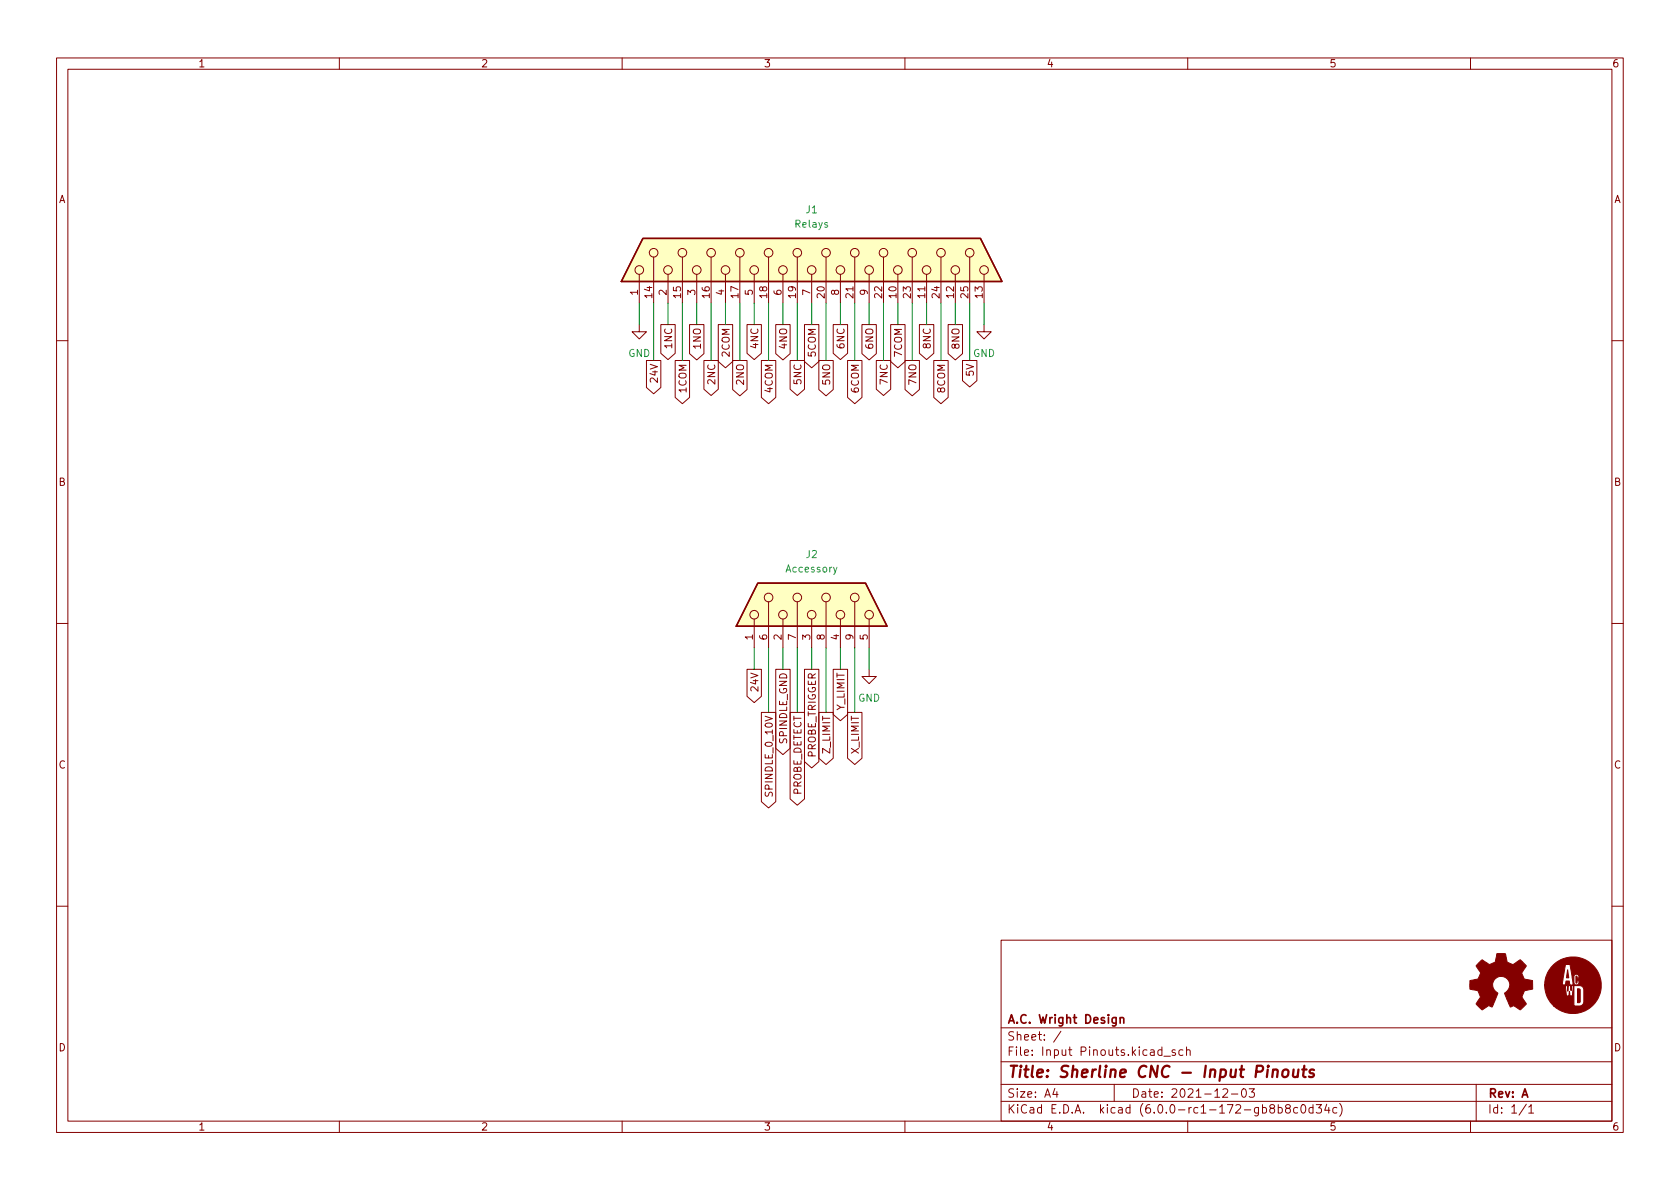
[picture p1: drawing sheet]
<svg xmlns="http://www.w3.org/2000/svg" width="297mm" height="210mm" viewBox="0 0 297 210" stroke-linecap="round" stroke-linejoin="round" font-family="sans-serif">
<g fill="none" stroke="#840000" stroke-width=".18">
<path d="M10 10.2h277v190.1h-277zM12 12.2h273v186.1h-273zM60 10.2v2M110 10.2v2M160 10.2v2M210 10.2v2M260 10.2v2M113 57.4v1.3h1.3l-1.3 1.2-1.2-1.2h1.2M113 48.5v5.1M115.6 45.5v8.1M116.8 57.4h2.6v5.1l-1.3 1.1-1.3-1.1zM118.1 48.5v5.1"/>
<path d="M120.6 45.5v8.1M121.9 57.4h2.6v5.1l-1.3 1.2-1.3-1.2zM123.2 48.5v5.1M125.7 45.5v8.1M127 57.4h2.5v6.5l-1.2 1.1-1.3-1.1zM128.3 48.5v5.1M130.8 45.5v8.1M132.1 57.4h2.5v5.1l-1.3 1.1-1.2-1.1zM133.3 48.5v5.1M135.9 45.5v8.1M137.2 57.4h2.5v5.1l-1.3 1.2-1.2-1.2zM138.4 48.5v5.1"/>
<path d="M141 45.5v8.1M142.2 57.4h2.6v6.5l-1.3 1.1-1.3-1.1zM143.5 48.5v5.1M146 45.5v8.1M147.3 57.4h2.6v5.1l-1.3 1.1-1.3-1.1zM148.6 48.5v5.1M151.1 45.5v8.1M152.4 57.4h2.5v5.1l-1.2 1.2-1.3-1.2zM153.7 48.5v5.1M156.2 45.5v8.1M157.5 57.4h2.5v6.5l-1.3 1.1-1.2-1.1zM158.7 48.5v5.1"/>
<path d="M161.3 45.5v8.1M162.6 57.4h2.5v5.1l-1.3 1.1-1.2-1.1zM163.8 48.5v5.1M166.4 45.5v8.1M167.6 57.4h2.6v5.1l-1.3 1.2-1.3-1.2zM168.9 48.5v5.1M171.4 45.5v8.1M174 57.4v1.3h1.3l-1.3 1.2-1.3-1.2h1.3M174 48.5v5.1M10 60.2h2M114.3 63.7h2.5v4.8l-1.2 1.1-1.3-1.1zM119.4 63.7h2.5v6.6l-1.3 1.1-1.2-1.1z"/>
<path d="M124.5 63.7h2.5v5.1l-1.3 1.1-1.2-1.1zM129.5 63.7h2.6v5.2l-1.3 1.1-1.3-1.1zM134.6 63.7h2.6v6.6l-1.3 1.1-1.3-1.1zM139.7 63.7h2.5v5.1l-1.2 1.1-1.3-1.1zM144.8 63.7h2.5v5.2l-1.3 1.1-1.2-1.1zM149.9 63.7h2.5v6.6l-1.3 1.1-1.2-1.1zM154.9 63.7h2.6v5.1l-1.3 1.1-1.3-1.1zM160 63.7h2.6v5.2l-1.3 1.1-1.3-1.1zM165.1 63.7h2.5v6.6l-1.2 1.1-1.3-1.1zM170.2 63.7h2.5v3.6l-1.3 1.1-1.2-1.1zM285 60.2h2M10 110.2h2"/>
<path d="M132.1 118.4h2.5v4.7l-1.3 1.1-1.2-1.1zM133.3 109.5v5M135.9 106.4v8.1M137.2 118.4h2.5v13.9l-1.3 1.1-1.2-1.1zM138.4 109.5v5M141 106.4v8.1M142.2 118.4h2.6v16.3l-1.3 1.1-1.3-1.1zM143.5 109.5v5M146 106.4v8.1M147.3 118.4h2.6v7.9l-1.3 1.2-1.3-1.2zM148.6 109.5v5M151.1 106.4v8.1"/>
<path d="M153.7 118.4v1.2h1.2l-1.2 1.3-1.3-1.3h1.3M153.7 109.5v5M285 110.2h2M134.6 126h2.6v15.8l-1.3 1.1-1.3-1.1zM139.7 126h2.5v15.3l-1.2 1.1-1.3-1.1zM144.8 126h2.5v8.1l-1.3 1.1-1.2-1.1zM149.9 126h2.5v8.1l-1.3 1.1-1.2-1.1zM135.3 140.1v.5l.1 .1h.4l.2-.5 .3-.1 .3 .2-.1 .5M10 160.2h2M177 166.3h108v32h-108zM285 160.2h2M60 198.3v2"/>
<path d="M110 198.3v2M160 198.3v2M177 194.8h108M177 191.8h108M177 187.8h108M177 181.8h108M186.5 192.5l-.4 1h1M186.9 193v1M187.6 182.4l-1.3 1.9M197 191.8v3M205.4 185.7l-.4-.1-.3 .3v.4l.2 .3h.5M205.4 185.1v1.5"/>
<path d="M205.8 186.8h1.1M207.8 185.7l-.4-.1-.2 .2 .1 .3 .5 .1v.4h-.6M209.1 185.7l-.4-.1-.3 .3v.4l.2 .3h.5M209.8 185.8l.2-.2 .4 .1v.9M209.8 185.1v1.5M210 198.3v2M216.2 192.7l.6-.2 .2 .2 .1 .3-1 1h1M217.7 193.5h1.2M219.7 192.6l.2-.1a.81 .81 0 0 1 .5 .7 .81 .81 0 0 1-.3 .8h-.1a.81 .81 0 0 1-.6-.6 .81 .81 0 0 1 .3-.8zM220.9 192.5h.9l-.5 .6 .4 .1v.7l-.2 .1h-.4l-.2-.1M224.8 196l-.3-.3 .1-.2 .2-.2 .4 .1 .2 .2-.1 .2-.7 .2-.1 .3v.2l.3 .3h.4l.2-.3-.1-.4-.2-.1M226 195.9l.4-.1 .3 .3v.4l-.1 .3h-.6"/>
<path d="M226 195.3v1.5M227.6 196l-.3-.3 .1-.2 .2-.2 .4 .1 .1 .2v.2l-.7 .2-.1 .3 .1 .4 .2 .1h.3l.2-.3v-.2l-.2-.3M229.4 195.9l-.4-.1-.3 .3v.4l.2 .3h.5M230.2 195.4l.2-.1a.81 .81 0 0 1 .5 .7 .81 .81 0 0 1-.3 .8h-.1a.81 .81 0 0 1-.6-.6 .81 .81 0 0 1 .3-.8zM232.1 195.9l-.4-.1-.3 .3v.4l.2 .3h.5M232.1 195.3v1.5M232.7 195.3h.9l-.5 .6 .5 .1v.7l-.2 .1h-.5l-.2-.1M234.6 195.3l-.4 1h.9M234.9 195.8v1M236.4 195.9l-.5-.1-.3 .3v.4l.2 .3h.6M236.9 195.1a1.72 1.72 0 0 1 0 2.3M260 198.3v2"/>
<path d="M261 191.8v6.5M269.9 195.3l-1.3 1.9M270.3 195.8l.4-.5v1.5M270.3 196.8h.9"/>
<circle cx="113" cy="47.7" r=".76"/>
<circle cx="115.6" cy="44.7" r=".76"/>
<circle cx="118.1" cy="47.7" r=".76"/>
<circle cx="120.6" cy="44.7" r=".76"/>
<circle cx="123.2" cy="47.7" r=".76"/>
<circle cx="125.7" cy="44.7" r=".76"/>
<circle cx="128.3" cy="47.7" r=".76"/>
<circle cx="130.8" cy="44.7" r=".76"/>
<circle cx="133.3" cy="47.7" r=".76"/>
<circle cx="135.9" cy="44.7" r=".76"/>
<circle cx="138.4" cy="47.7" r=".76"/>
<circle cx="141" cy="44.7" r=".76"/>
<circle cx="143.5" cy="47.7" r=".76"/>
<circle cx="146" cy="44.7" r=".76"/>
<circle cx="148.6" cy="47.7" r=".76"/>
<circle cx="151.1" cy="44.7" r=".76"/>
<circle cx="153.7" cy="47.7" r=".76"/>
<circle cx="156.2" cy="44.7" r=".76"/>
<circle cx="158.7" cy="47.7" r=".76"/>
<circle cx="161.3" cy="44.7" r=".76"/>
<circle cx="163.8" cy="47.7" r=".76"/>
<circle cx="166.4" cy="44.7" r=".76"/>
<circle cx="168.9" cy="47.7" r=".76"/>
<circle cx="171.4" cy="44.7" r=".76"/>
<circle cx="174" cy="47.7" r=".76"/>
<circle cx="133.3" cy="108.7" r=".76"/>
<circle cx="135.9" cy="105.7" r=".76"/>
<circle cx="138.4" cy="108.7" r=".76"/>
<circle cx="141" cy="105.7" r=".76"/>
<circle cx="143.5" cy="108.7" r=".76"/>
<circle cx="146" cy="105.7" r=".76"/>
<circle cx="148.6" cy="108.7" r=".76"/>
<circle cx="151.1" cy="105.7" r=".76"/>
<circle cx="153.7" cy="108.7" r=".76"/>
</g>
<path d="M225.1 189.3a.49 .49 0 0 1 .8 .1l-.1 1.1M225.1 189.1l-.2 1.4M226.9 189.3a.52 .52 0 0 1 .5-.2 .52 .52 0 0 1 .4 .4v.6a.55 .55 0 0 1-.6 .4 .55 .55 0 0 1-.5-.4zM228.7 189.1v1.3a.57 .57 0 0 0 .7-.1M229.6 189.1l-.2 1.4M230.3 189.1h.7M230.6 188.5l-.2 1.7 .1 .2 .3 .1M232.3 189.2a.49 .49 0 0 0-.8 .3l.1 .2 .7 .2v.3l-.3 .3-.6-.1" fill="none" stroke="#840000" stroke-width=".4"/>
<path d="M198.1 179.9v1M198.1 180.1l.2-.2 .3 .1 .1 .9" fill="none" stroke="#840000" stroke-width=".3"/>
<g fill="#ffffc2" stroke="#ffffc2" stroke-width=".18">
<path d="M113.7 42.2h59.7l3.8 7.6h-67.3z"/>
<path d="M134 103.1h19l3.8 7.6h-26.6z"/>
</g>
<path d="M113.7 42.2h59.7l3.8 7.6h-67.3zM134 103.1h19l3.8 7.6h-26.6z" fill="none" stroke="#840000" stroke-width=".25"/>
<g fill="#840000" stroke="#840000" stroke-width=".18">
<path d="M261.5 170.2l.6-.5 .8 .6a.62 .62 0 0 0 1.1 0l.2-.1a1.62 1.62 0 0 0 .4-1.3l.1-.3 1.5 .1 .1 .7a.74 .74 0 0 0 .7 1l.5 .2 1.3-.9 1 1.1-.4 .6a.75 .75 0 0 0-.1 1.2l.2 .5 1.5 .3v1.5l-1.4 .3-.1 .1a1.23 1.23 0 0 0-.3 1.2l.7 1-.1 .2-1 .9-.8-.6a.54 .54 0 0 0-.9 .1l-1.1-2.4a2.33 2.33 0 0 0 .9-1.9 1.54 1.54 0 0 0-2.5-.7 1.54 1.54 0 0 0 .4 2.5l-1 2.5a.69 .69 0 0 0-1.1 .1l-.6 .4-1.1-1.1 .8-1.2-.3-.5a.71 .71 0 0 0-.9-.7l-.7-.2v-1.5l.4-.1a1.11 1.11 0 0 0 1.3-.7 .72 .72 0 0 0-.2-1.2l-.4-.6z"/>
<path d="M278.9 174.8l.3 .1 .2 .1v2.1l-.2 .2h-.3z"/>
<path d="M277.2 171.5l.2 1.4h-.4z"/>
<path d="M274.6 170.7a5 5 0 0 1 7 0 5 5 0 0 1 .1 7 4.8 4.8 0 0 1-3.1 1.5h-1.2a4.9 4.9 0 0 1-2.7-1.3h4.7a.8 .8 0 0 0 .6-.7l-.1-2.5-.5-.4h-1.1v3.6h-3.6a4.8 4.8 0 0 1-1.6-3.6h3.7l.2 1.8h.4l.1-.8 .1 .6a.24 .24 0 0 0 .2 .2 .24 .24 0 0 0 .2-.1l.2-1.7h-.3l-.1 .9-.1-.9h-.4l-.1 1-.1-1h-4v-.1h3.7l.1-.7h.5l.1 .2a.38 .38 0 0 0 .1 .4 .38 .38 0 0 0 .4 .1h.2l-.1-.3 .5 .3 .3-.1 .2-.2v-.5h-.2l-.1 .4h-.2v-1.2h.2v.4h.4v-.4l-.3-.3-.5 .1-.1 1.5h-.2l-.5-3.3h-.8l-.6 3.6h-3.1a4.8 4.8 0 0 1 1.5-3.5z"/>
</g>
<path d="M148 100.3l-.4 1.2-.2 .1" fill="none" stroke="#008484" stroke-width=".18"/>
<g fill="none" stroke="#008400" stroke-width=".18">
<path d="M113 53.6v3.8M115.6 53.6v10.1M118.1 53.6v3.8M120.6 53.6v10.1M123.2 53.6v3.8M125.7 53.6v10.1M128.3 53.6v3.8M130.8 53.6v10.1M133.3 53.6v3.8M135.9 53.6v10.1M138.4 53.6v3.8M141 53.6v10.1"/>
<path d="M143.5 53.6v3.8M146 53.6v10.1M148.6 53.6v3.8M151.1 53.6v10.1M153.7 53.6v3.8M156.2 53.6v10.1M158.7 53.6v3.8M161.3 53.6v10.1M163.8 53.6v3.8M166.4 53.6v10.1M168.9 53.6v3.8M171.4 53.6v10.1"/>
<path d="M174 53.6v3.8M133.3 114.5v3.9M135.9 114.5v11.5M138.4 114.5v3.9M141 114.5v11.5M143.5 114.5v3.9M146 114.5v11.5M148.6 114.5v3.9M151.1 114.5v11.5M153.7 114.5v3.9"/>
</g>
<text font-size="2.8" fill="#840000" x="178" y="190.6">Title: Sherline CNC - Input Pinouts</text>
<g font-size="2.1" fill="#840000">
<text x="178" y="184">Sheet: /</text>
<text x="178" y="181">A.C. Wright Design</text>
<text x="178" y="186.7">File: Input Pinouts.kicad_sch</text>
<text x="178" y="196.9">KiCad E.D.A. kicad (6.0.0-rc1-172-gb8b8c0d34c)</text>
<text x="178" y="194.1">Size: A4</text>
<text x="200" y="194.1">Date: 2021-12-03</text>
<text x="263" y="194.1">Rev: A</text>
<text x="263" y="196.9">Id: 1/1</text>
</g>
<g font-size="1.8" fill="#840000">
<text x="35" y="11.9">1</text>
<text x="85" y="11.9">2</text>
<text x="135" y="11.9">3</text>
<text x="185" y="11.9">4</text>
<text x="235" y="11.9">5</text>
<text x="285" y="11.9">6</text>
<text x="10.3" y="35.9">A</text>
<text x="285.3" y="35.9">A</text>
<text x="112.8" y="52.2" transform="rotate(-90 112.8 52.2)">1</text>
<text x="115.3" y="52.7" transform="rotate(-90 115.3 52.7)">14</text>
<text x="117.9" y="52.2" transform="rotate(-90 117.9 52.2)">2</text>
<text x="120.4" y="52.7" transform="rotate(-90 120.4 52.7)">15</text>
<text x="122.9" y="52.2" transform="rotate(-90 122.9 52.2)">3</text>
<text x="125.5" y="52.7" transform="rotate(-90 125.5 52.7)">16</text>
<text x="128" y="52.2" transform="rotate(-90 128 52.2)">4</text>
<text x="130.6" y="52.7" transform="rotate(-90 130.6 52.7)">17</text>
<text x="133.1" y="52.2" transform="rotate(-90 133.1 52.2)">5</text>
<text x="135.6" y="52.7" transform="rotate(-90 135.6 52.7)">18</text>
<text x="138.2" y="52.2" transform="rotate(-90 138.2 52.2)">6</text>
<text x="140.7" y="52.7" transform="rotate(-90 140.7 52.7)">19</text>
<text x="143.3" y="52.2" transform="rotate(-90 143.3 52.2)">7</text>
<text x="145.8" y="52.7" transform="rotate(-90 145.8 52.7)">20</text>
<text x="148.3" y="52.2" transform="rotate(-90 148.3 52.2)">8</text>
<text x="150.9" y="52.7" transform="rotate(-90 150.9 52.7)">21</text>
<text x="153.4" y="52.2" transform="rotate(-90 153.4 52.2)">9</text>
<text x="156" y="52.7" transform="rotate(-90 156 52.7)">22</text>
<text x="158.5" y="52.7" transform="rotate(-90 158.5 52.7)">10</text>
<text x="161" y="52.7" transform="rotate(-90 161 52.7)">23</text>
<text x="163.6" y="52.7" transform="rotate(-90 163.6 52.7)">11</text>
<text x="166.1" y="52.7" transform="rotate(-90 166.1 52.7)">24</text>
<text x="168.7" y="52.7" transform="rotate(-90 168.7 52.7)">12</text>
<text x="171.2" y="52.7" transform="rotate(-90 171.2 52.7)">25</text>
<text x="173.7" y="52.7" transform="rotate(-90 173.7 52.7)">13</text>
<text x="118.8" y="61.4" transform="rotate(-90 118.8 61.4)">1NC</text>
<text x="123.9" y="61.5" transform="rotate(-90 123.9 61.5)">1NO</text>
<text x="129" y="63" transform="rotate(-90 129 63)">2COM</text>
<text x="134.1" y="61.4" transform="rotate(-90 134.1 61.4)">4NC</text>
<text x="139.2" y="61.5" transform="rotate(-90 139.2 61.5)">4NO</text>
<text x="144.2" y="63" transform="rotate(-90 144.2 63)">5COM</text>
<text x="149.3" y="61.4" transform="rotate(-90 149.3 61.4)">6NC</text>
<text x="154.4" y="61.5" transform="rotate(-90 154.4 61.5)">6NO</text>
<text x="159.5" y="63" transform="rotate(-90 159.5 63)">7COM</text>
<text x="164.6" y="61.4" transform="rotate(-90 164.6 61.4)">8NC</text>
<text x="169.6" y="61.5" transform="rotate(-90 169.6 61.5)">8NO</text>
<text x="116.3" y="67.4" transform="rotate(-90 116.3 67.4)">24V</text>
<text x="121.4" y="69.3" transform="rotate(-90 121.4 69.3)">1COM</text>
<text x="126.5" y="67.8" transform="rotate(-90 126.5 67.8)">2NC</text>
<text x="131.5" y="67.9" transform="rotate(-90 131.5 67.9)">2NO</text>
<text x="136.6" y="69.3" transform="rotate(-90 136.6 69.3)">4COM</text>
<text x="141.7" y="67.8" transform="rotate(-90 141.7 67.8)">5NC</text>
<text x="146.8" y="67.9" transform="rotate(-90 146.8 67.9)">5NO</text>
<text x="151.9" y="69.3" transform="rotate(-90 151.9 69.3)">6COM</text>
<text x="156.9" y="67.8" transform="rotate(-90 156.9 67.8)">7NC</text>
<text x="162" y="67.9" transform="rotate(-90 162 67.9)">7NO</text>
<text x="167.1" y="69.3" transform="rotate(-90 167.1 69.3)">8COM</text>
<text x="172.2" y="66.4" transform="rotate(-90 172.2 66.4)">5V</text>
<text x="10.3" y="85.9">B</text>
<text x="285.3" y="85.9">B</text>
<text x="133.1" y="113.1" transform="rotate(-90 133.1 113.1)">1</text>
<text x="135.6" y="113.1" transform="rotate(-90 135.6 113.1)">6</text>
<text x="138.2" y="113.1" transform="rotate(-90 138.2 113.1)">2</text>
<text x="140.7" y="113.1" transform="rotate(-90 140.7 113.1)">7</text>
<text x="143.3" y="113.1" transform="rotate(-90 143.3 113.1)">3</text>
<text x="145.8" y="113.1" transform="rotate(-90 145.8 113.1)">8</text>
<text x="148.3" y="113.1" transform="rotate(-90 148.3 113.1)">4</text>
<text x="150.9" y="113.1" transform="rotate(-90 150.9 113.1)">9</text>
<text x="153.4" y="113.1" transform="rotate(-90 153.4 113.1)">5</text>
<text x="134.1" y="122" transform="rotate(-90 134.1 122)">24V</text>
<text x="149.3" y="125.6" transform="rotate(-90 149.3 125.6)">Y_LIMIT</text>
<text x="139.2" y="131.4" transform="rotate(-90 139.2 131.4)">SPINDLE_GND</text>
<text x="10.3" y="135.9">C</text>
<text x="144.2" y="134.2" transform="rotate(-90 144.2 134.2)">PROBE_TRIGGER</text>
<text x="146.8" y="133.1" transform="rotate(-90 146.8 133.1)">Z_LIMIT</text>
<text x="151.9" y="133.2" transform="rotate(-90 151.9 133.2)">X_LIMIT</text>
<text x="285.3" y="135.9">C</text>
<text x="136.6" y="140.2" transform="rotate(-90 136.6 140.2)">SPINDLE_0_10V</text>
<text x="141.7" y="140.8" transform="rotate(-90 141.7 140.8)">PROBE_DETECT</text>
<text x="10.3" y="185.9">D</text>
<text x="285.3" y="185.9">D</text>
<text x="35" y="199.9">1</text>
<text x="85" y="199.9">2</text>
<text x="135" y="199.9">3</text>
<text x="185" y="199.9">4</text>
<text x="235" y="199.9">5</text>
<text x="285" y="199.9">6</text>
</g>
<g font-size="1.8" fill="#008484">
<text x="140.7" y="40.3">Relays</text>
<text x="142.5" y="37.7">J1</text>
<text x="111.1" y="63.1">GND</text>
<text x="172" y="63.1">GND</text>
<text x="139" y="101.2">Accessory</text>
<text x="142.5" y="98.7">J2</text>
<text x="151.7" y="124.1">GND</text>
</g>
</svg>
